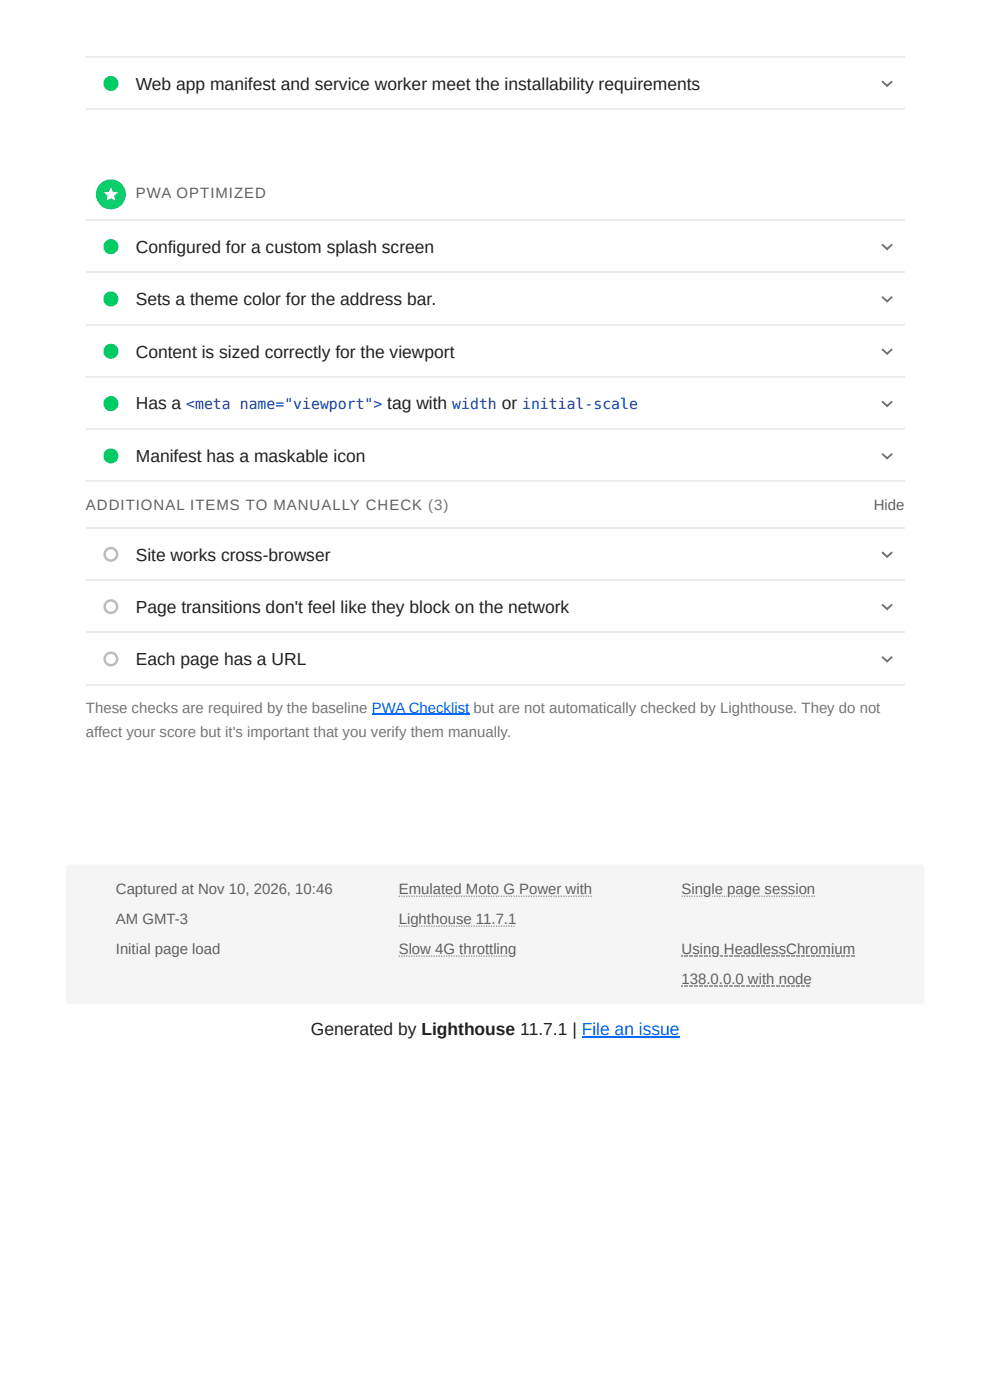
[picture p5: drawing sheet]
<svg xmlns="http://www.w3.org/2000/svg" width="210mm" height="297mm" viewBox="0 0 210 297" stroke-linecap="round" stroke-linejoin="round" font-family="sans-serif">
<path d="M14.3 183.9l.5-.3h180.7a.79 .79 0 0 1 .8 .8v28.1a.79 .79 0 0 1-.8 .8h-180.7a.79 .79 0 0 1-.8-.8v-28.1z" fill="#f5f5f5"/>
<path d="M123.5 220.3h20.8" fill="none" stroke="#06f" stroke-width=".26"/>
<path d="M18.3 12h173.8M18.3 23.2h173.8" fill="none" stroke="#ebebeb" stroke-width=".26"/>
<circle cx="23.5" cy="17.7" r="1.59" fill="#0c6"/>
<path d="M187.4 17.4l1 .8zM188.4 18.2l.9-.8z" fill="#000"/>
<path d="M189.3 17.4l-.9 .8-1-.8" fill="none" stroke="#757575" stroke-width=".38"/>
<path d="M18.3 46.7h173.8M18.3 57.8h173.8M18.3 68.9h173.8M18.3 80h173.8M18.3 91.1h173.8M18.3 102.3h173.8" fill="none" stroke="#ebebeb" stroke-width=".26"/>
<circle cx="23.5" cy="41.3" r="3.2" fill="#0cce6b"/>
<path d="M22 40.8h1.1l.4-1.1 .5 1.1h1.1l-.9 .8 .3 1.1-1-.6-.9 .6 .2-1.1z" fill-rule="evenodd" fill="#fff"/>
<circle cx="23.5" cy="52.4" r="1.59" fill="#0c6"/>
<path d="M187.4 52l1 .9zM188.4 52.9l.9-.9z" fill="#000"/>
<path d="M189.3 52l-.9 .9-1-.9" fill="none" stroke="#757575" stroke-width=".38"/>
<circle cx="23.5" cy="63.5" r="1.59" fill="#0c6"/>
<path d="M187.4 63.1l1 .9zM188.4 64l.9-.9z" fill="#000"/>
<path d="M189.3 63.1l-.9 .9-1-.9" fill="none" stroke="#757575" stroke-width=".38"/>
<circle cx="23.5" cy="74.6" r="1.59" fill="#0c6"/>
<path d="M187.4 74.3l1 .8zM188.4 75.1l.9-.8z" fill="#000"/>
<path d="M189.3 74.3l-.9 .8-1-.8" fill="none" stroke="#757575" stroke-width=".38"/>
<circle cx="23.5" cy="85.7" r="1.59" fill="#0c6"/>
<path d="M187.4 85.4l1 .8zM188.4 86.2l.9-.8z" fill="#000"/>
<path d="M189.3 85.4l-.9 .8-1-.8" fill="none" stroke="#757575" stroke-width=".38"/>
<circle cx="23.5" cy="96.8" r="1.59" fill="#0c6"/>
<path d="M187.4 96.5l1 .8zM188.4 97.3l.9-.8zM187.4 117.4l1 .8zM188.4 118.2l.9-.8zM187.4 128.5l1 .8zM187.4 139.6l1 .9zM188.4 129.3l.9-.8zM188.4 140.5l.9-.9z" fill="#000"/>
<path d="M189.3 96.5l-.9 .8-1-.8M189.3 117.4l-.9 .8-1-.8M189.3 128.5l-.9 .8-1-.8M189.3 139.6l-.9 .9-1-.9" fill="none" stroke="#757575" stroke-width=".38"/>
<path d="M18.3 112.1h173.8M18.3 123.2h173.8M18.3 134.3h173.8M18.3 145.4h173.8" fill="none" stroke="#ebebeb" stroke-width=".26"/>
<g fill="none" stroke="#bdbdbd" stroke-width=".53">
<circle cx="23.5" cy="117.7" r="1.32"/>
<circle cx="23.5" cy="140" r="1.32"/>
<circle cx="23.5" cy="128.9" r="1.32"/>
</g>
<path d="M79 151.7h20.7" fill="none" stroke="#06f" stroke-width=".26"/>
<g fill="#9e9e9e">
<path d="M144.7 202.9h.3v.3h-.3z"/>
<path d="M145.3 202.9h.2v.3h-.2z"/>
<path d="M145.8 202.9h.2v.3h-.2z"/>
<path d="M146.3 202.9h.3v.3h-.3z"/>
<path d="M146.8 202.9h.3v.3h-.3z"/>
<path d="M147.4 202.9h.2v.3h-.2z"/>
<path d="M147.9 202.9h.3v.3h-.3z"/>
<path d="M148.4 202.9h.3v.3h-.3z"/>
<path d="M149 202.9h.2v.3h-.2z"/>
<path d="M149.5 202.9h.3v.3h-.3z"/>
<path d="M150 202.9h.3v.3h-.3z"/>
<path d="M150.5 202.9h.3v.3h-.3z"/>
<path d="M151.1 202.9h.2v.3h-.2z"/>
<path d="M151.6 202.9h.3v.3h-.3z"/>
<path d="M152.1 202.9h.3v.3h-.3z"/>
<path d="M152.7 202.9h.2v.3h-.2z"/>
<path d="M153.2 202.9h.3v.3h-.3z"/>
<path d="M153.7 202.9h.3v.3h-.3z"/>
<path d="M154.3 202.9h.2v.3h-.2z"/>
<path d="M154.8 202.9h.2v.3h-.2z"/>
<path d="M155.3 202.9h.3v.3h-.3z"/>
<path d="M155.8 202.9h.3v.3h-.3z"/>
<path d="M156.4 202.9h.2v.3h-.2z"/>
<path d="M156.9 202.9h.3v.3h-.3z"/>
<path d="M157.4 202.9h.3v.3h-.3z"/>
<path d="M158 202.9h.2v.3h-.2z"/>
<path d="M158.5 202.9h.2v.3h-.2z"/>
<path d="M159 202.9h.3v.3h-.3z"/>
<path d="M159.5 202.9h.3v.3h-.3z"/>
<path d="M160.1 202.9h.2v.3h-.2z"/>
<path d="M160.6 202.9h.3v.3h-.3z"/>
<path d="M161.1 202.9h.3v.3h-.3z"/>
<path d="M161.7 202.9h.2v.3h-.2z"/>
<path d="M162.2 202.9h.3v.3h-.3z"/>
<path d="M162.7 202.9h.3v.3h-.3z"/>
<path d="M163.2 202.9h.3v.3h-.3z"/>
<path d="M163.8 202.9h.2v.3h-.2z"/>
<path d="M164.3 202.9h.3v.3h-.3z"/>
<path d="M164.8 202.9h.3v.3h-.3z"/>
<path d="M165.4 202.9h.2v.3h-.2z"/>
<path d="M165.9 202.9h.3v.3h-.3z"/>
<path d="M166.4 202.9h.3v.3h-.3z"/>
<path d="M167 202.9h.2v.3h-.2z"/>
<path d="M167.5 202.9h.2v.3h-.2z"/>
<path d="M168 202.9h.3v.3h-.3z"/>
<path d="M168.5 202.9h.3v.3h-.3z"/>
<path d="M169.1 202.9h.2v.3h-.2z"/>
<path d="M169.6 202.9h.3v.3h-.3z"/>
<path d="M170.1 202.9h.3v.3h-.3z"/>
<path d="M170.7 202.9h.2v.3h-.2z"/>
<path d="M171.2 202.9h.2v.3h-.2z"/>
<path d="M171.7 202.9h.3v.3h-.3z"/>
<path d="M172.2 202.9h.3v.3h-.3z"/>
<path d="M172.8 202.9h.2v.3h-.2z"/>
<path d="M173.3 202.9h.3v.3h-.3z"/>
<path d="M173.8 202.9h.3v.3h-.3z"/>
<path d="M174.4 202.9h.2v.3h-.2z"/>
<path d="M174.9 202.9h.3v.3h-.3z"/>
<path d="M175.4 202.9h.3v.3h-.3z"/>
<path d="M175.9 202.9h.3v.3h-.3z"/>
<path d="M176.5 202.9h.2v.3h-.2z"/>
<path d="M177 202.9h.3v.3h-.3z"/>
<path d="M177.5 202.9h.3v.3h-.3z"/>
<path d="M178.1 202.9h.2v.3h-.2z"/>
<path d="M178.6 202.9h.3v.3h-.3z"/>
<path d="M179.1 202.9h.3v.3h-.3z"/>
<path d="M179.7 202.9h.2v.3h-.2z"/>
<path d="M180.2 202.9h.2v.3h-.2z"/>
<path d="M180.7 202.9h.3v.3h-.3z"/>
<path d="M181.2 202.9h.3v.3h-.3z"/>
<path d="M144.7 209.3h.3v.3h-.3z"/>
<path d="M145.3 209.3h.2v.3h-.2z"/>
<path d="M145.8 209.3h.2v.3h-.2z"/>
<path d="M146.3 209.3h.3v.3h-.3z"/>
<path d="M146.8 209.3h.3v.3h-.3z"/>
<path d="M147.4 209.3h.2v.3h-.2z"/>
<path d="M147.9 209.3h.3v.3h-.3z"/>
<path d="M148.4 209.3h.3v.3h-.3z"/>
<path d="M149 209.3h.2v.3h-.2z"/>
<path d="M149.5 209.3h.3v.3h-.3z"/>
<path d="M150 209.3h.3v.3h-.3z"/>
<path d="M150.5 209.3h.3v.3h-.3z"/>
<path d="M151.1 209.3h.2v.3h-.2z"/>
<path d="M151.6 209.3h.3v.3h-.3z"/>
<path d="M152.1 209.3h.3v.3h-.3z"/>
<path d="M152.7 209.3h.2v.3h-.2z"/>
<path d="M153.2 209.3h.3v.3h-.3z"/>
<path d="M153.7 209.3h.3v.3h-.3z"/>
<path d="M154.3 209.3h.2v.3h-.2z"/>
<path d="M154.8 209.3h.2v.3h-.2z"/>
<path d="M155.3 209.3h.3v.3h-.3z"/>
<path d="M155.8 209.3h.3v.3h-.3z"/>
<path d="M156.4 209.3h.2v.3h-.2z"/>
<path d="M156.9 209.3h.3v.3h-.3z"/>
<path d="M157.4 209.3h.3v.3h-.3z"/>
<path d="M158 209.3h.2v.3h-.2z"/>
<path d="M158.5 209.3h.2v.3h-.2z"/>
<path d="M159 209.3h.3v.3h-.3z"/>
<path d="M159.5 209.3h.3v.3h-.3z"/>
<path d="M160.1 209.3h.2v.3h-.2z"/>
<path d="M160.6 209.3h.3v.3h-.3z"/>
<path d="M161.1 209.3h.3v.3h-.3z"/>
<path d="M161.7 209.3h.2v.3h-.2z"/>
<path d="M162.2 209.3h.3v.3h-.3z"/>
<path d="M162.7 209.3h.3v.3h-.3z"/>
<path d="M163.2 209.3h.3v.3h-.3z"/>
<path d="M163.8 209.3h.2v.3h-.2z"/>
<path d="M164.3 209.3h.3v.3h-.3z"/>
<path d="M164.8 209.3h.3v.3h-.3z"/>
<path d="M165.4 209.3h.2v.3h-.2z"/>
<path d="M165.9 209.3h.3v.3h-.3z"/>
<path d="M166.4 209.3h.3v.3h-.3z"/>
<path d="M167 209.3h.2v.3h-.2z"/>
<path d="M167.5 209.3h.2v.3h-.2z"/>
<path d="M168 209.3h.3v.3h-.3z"/>
<path d="M168.5 209.3h.3v.3h-.3z"/>
<path d="M169.1 209.3h.2v.3h-.2z"/>
<path d="M169.6 209.3h.3v.3h-.3z"/>
<path d="M170.1 209.3h.3v.3h-.3z"/>
<path d="M170.7 209.3h.2v.3h-.2z"/>
<path d="M171.2 209.3h.2v.3h-.2z"/>
<path d="M171.7 209.3h.3v.3h-.3z"/>
<path d="M84.7 190.2h.2v.3h-.2zM85.2 190.2h.3v.3h-.3zM85.7 190.2h.3v.3h-.3zM86.3 190.2h.2v.3h-.2zM86.8 190.2h.2v.3h-.2zM87.3 190.2h.3v.3h-.3zM87.8 190.2h.3v.3h-.3zM88.4 190.2h.2v.3h-.2zM88.9 190.2h.3v.3h-.3zM89.4 190.2h.3v.3h-.3zM90 190.2h.2v.3h-.2zM90.5 190.2h.3v.3h-.3zM91 190.2h.3v.3h-.3zM91.5 190.2h.3v.3h-.3zM92.1 190.2h.2v.3h-.2zM92.6 190.2h.3v.3h-.3zM93.1 190.2h.3v.3h-.3zM93.7 190.2h.2v.3h-.2zM94.2 190.2h.3v.3h-.3zM94.7 190.2h.3v.3h-.3zM95.2 190.2h.3v.3h-.3zM95.8 190.2h.2v.3h-.2zM96.3 190.2h.3v.3h-.3zM96.8 190.2h.3v.3h-.3zM97.4 190.2h.2v.3h-.2zM97.9 190.2h.3v.3h-.3zM98.4 190.2h.3v.3h-.3zM99 190.2h.2v.3h-.2zM99.5 190.2h.2v.3h-.2zM100 190.2h.3v.3h-.3zM100.5 190.2h.3v.3h-.3zM101.1 190.2h.2v.3h-.2zM101.6 190.2h.3v.3h-.3zM102.1 190.2h.3v.3h-.3zM102.7 190.2h.2v.3h-.2zM103.2 190.2h.3v.3h-.3zM103.7 190.2h.3v.3h-.3zM104.2 190.2h.3v.3h-.3zM104.8 190.2h.2v.3h-.2zM105.3 190.2h.3v.3h-.3zM105.8 190.2h.3v.3h-.3zM106.4 190.2h.2v.3h-.2zM106.9 190.2h.3v.3h-.3zM107.4 190.2h.3v.3h-.3zM107.9 190.2h.3v.3h-.3zM108.5 190.2h.2v.3h-.2zM109 190.2h.3v.3h-.3zM109.5 190.2h.3v.3h-.3zM110.1 190.2h.2v.3h-.2zM110.6 190.2h.3v.3h-.3zM111.1 190.2h.3v.3h-.3zM111.7 190.2h.2v.3h-.2zM112.2 190.2h.2v.3h-.2zM112.7 190.2h.3v.3h-.3zM113.2 190.2h.3v.3h-.3zM113.8 190.2h.2v.3h-.2zM114.3 190.2h.3v.3h-.3zM114.8 190.2h.3v.3h-.3zM115.4 190.2h.2v.3h-.2zM115.9 190.2h.3v.3h-.3zM116.4 190.2h.3v.3h-.3zM116.9 190.2h.3v.3h-.3zM117.5 190.2h.2v.3h-.2zM118 190.2h.3v.3h-.3zM118.5 190.2h.3v.3h-.3zM119.1 190.2h.2v.3h-.2zM119.6 190.2h.3v.3h-.3zM120.1 190.2h.3v.3h-.3zM120.6 190.2h.3v.3h-.3zM121.2 190.2h.2v.3h-.2zM121.7 190.2h.3v.3h-.3zM122.2 190.2h.3v.3h-.3zM122.8 190.2h.2v.3h-.2zM123.3 190.2h.3v.3h-.3zM123.8 190.2h.3v.3h-.3zM124.4 190.2h.2v.3h-.2zM124.9 190.2h.2v.3h-.2zM125.4 190.2h.3v.3h-.3z"/>
<path d="M84.7 196.6h.2v.3h-.2zM85.2 196.6h.3v.3h-.3zM85.7 196.6h.3v.3h-.3zM86.3 196.6h.2v.3h-.2zM86.8 196.6h.2v.3h-.2zM87.3 196.6h.3v.3h-.3zM87.8 196.6h.3v.3h-.3zM88.4 196.6h.2v.3h-.2zM88.9 196.6h.3v.3h-.3zM89.4 196.6h.3v.3h-.3zM90 196.6h.2v.3h-.2zM90.5 196.6h.3v.3h-.3zM91 196.6h.3v.3h-.3zM91.5 196.6h.3v.3h-.3zM92.1 196.6h.2v.3h-.2zM92.6 196.6h.3v.3h-.3zM93.1 196.6h.3v.3h-.3zM93.7 196.6h.2v.3h-.2zM94.2 196.6h.3v.3h-.3zM94.7 196.6h.3v.3h-.3zM95.2 196.6h.3v.3h-.3zM95.8 196.6h.2v.3h-.2zM96.3 196.6h.3v.3h-.3zM96.8 196.6h.3v.3h-.3zM97.4 196.6h.2v.3h-.2zM97.9 196.6h.3v.3h-.3zM98.4 196.6h.3v.3h-.3zM99 196.6h.2v.3h-.2zM99.5 196.6h.2v.3h-.2zM100 196.6h.3v.3h-.3zM100.5 196.6h.3v.3h-.3zM101.1 196.6h.2v.3h-.2zM101.6 196.6h.3v.3h-.3zM102.1 196.6h.3v.3h-.3zM102.7 196.6h.2v.3h-.2zM103.2 196.6h.3v.3h-.3zM103.7 196.6h.3v.3h-.3zM104.2 196.6h.3v.3h-.3zM104.8 196.6h.2v.3h-.2zM105.3 196.6h.3v.3h-.3zM105.8 196.6h.3v.3h-.3zM106.4 196.6h.2v.3h-.2zM106.9 196.6h.3v.3h-.3zM107.4 196.6h.3v.3h-.3zM107.9 196.6h.3v.3h-.3zM108.5 196.6h.2v.3h-.2zM109 196.6h.3v.3h-.3z"/>
<path d="M144.7 190.2h.3v.3h-.3zM145.3 190.2h.2v.3h-.2zM145.8 190.2h.2v.3h-.2zM146.3 190.2h.3v.3h-.3zM146.8 190.2h.3v.3h-.3zM147.4 190.2h.2v.3h-.2zM147.9 190.2h.3v.3h-.3zM148.4 190.2h.3v.3h-.3zM149 190.2h.2v.3h-.2zM149.5 190.2h.3v.3h-.3zM150 190.2h.3v.3h-.3zM150.5 190.2h.3v.3h-.3zM151.1 190.2h.2v.3h-.2zM151.6 190.2h.3v.3h-.3zM152.1 190.2h.3v.3h-.3zM152.7 190.2h.2v.3h-.2zM153.2 190.2h.3v.3h-.3zM153.7 190.2h.3v.3h-.3zM154.3 190.2h.2v.3h-.2zM154.8 190.2h.2v.3h-.2zM155.3 190.2h.3v.3h-.3zM155.8 190.2h.3v.3h-.3zM156.4 190.2h.2v.3h-.2zM156.9 190.2h.3v.3h-.3zM157.4 190.2h.3v.3h-.3zM158 190.2h.2v.3h-.2zM158.5 190.2h.2v.3h-.2zM159 190.2h.3v.3h-.3zM159.5 190.2h.3v.3h-.3zM160.1 190.2h.2v.3h-.2zM160.6 190.2h.3v.3h-.3zM161.1 190.2h.3v.3h-.3zM161.7 190.2h.2v.3h-.2zM162.2 190.2h.3v.3h-.3zM162.7 190.2h.3v.3h-.3zM163.2 190.2h.3v.3h-.3zM163.8 190.2h.2v.3h-.2zM164.3 190.2h.3v.3h-.3zM164.8 190.2h.3v.3h-.3zM165.4 190.2h.2v.3h-.2zM165.9 190.2h.3v.3h-.3zM166.4 190.2h.3v.3h-.3zM167 190.2h.2v.3h-.2zM167.5 190.2h.2v.3h-.2zM168 190.2h.3v.3h-.3zM168.5 190.2h.3v.3h-.3zM169.1 190.2h.2v.3h-.2zM169.6 190.2h.3v.3h-.3zM170.1 190.2h.3v.3h-.3zM170.7 190.2h.2v.3h-.2zM171.2 190.2h.2v.3h-.2zM171.7 190.2h.3v.3h-.3zM172.2 190.2h.3v.3h-.3zM172.8 190.2h.2v.3h-.2z"/>
<path d="M84.7 202.9h.2v.3h-.2zM85.2 202.9h.3v.3h-.3zM85.7 202.9h.3v.3h-.3zM86.3 202.9h.2v.3h-.2zM86.8 202.9h.2v.3h-.2zM87.3 202.9h.3v.3h-.3zM87.8 202.9h.3v.3h-.3zM88.4 202.9h.2v.3h-.2zM88.9 202.9h.3v.3h-.3zM89.4 202.9h.3v.3h-.3zM90 202.9h.2v.3h-.2zM90.5 202.9h.3v.3h-.3zM91 202.9h.3v.3h-.3zM91.5 202.9h.3v.3h-.3zM92.1 202.9h.2v.3h-.2zM92.6 202.9h.3v.3h-.3zM93.1 202.9h.3v.3h-.3zM93.7 202.9h.2v.3h-.2zM94.2 202.9h.3v.3h-.3zM94.7 202.9h.3v.3h-.3zM95.2 202.9h.3v.3h-.3zM95.8 202.9h.2v.3h-.2zM96.3 202.9h.3v.3h-.3zM96.8 202.9h.3v.3h-.3zM97.4 202.9h.2v.3h-.2zM97.9 202.9h.3v.3h-.3zM98.4 202.9h.3v.3h-.3zM99 202.9h.2v.3h-.2zM99.5 202.9h.2v.3h-.2zM100 202.9h.3v.3h-.3zM100.5 202.9h.3v.3h-.3zM101.1 202.9h.2v.3h-.2zM101.6 202.9h.3v.3h-.3zM102.1 202.9h.3v.3h-.3zM102.7 202.9h.2v.3h-.2zM103.2 202.9h.3v.3h-.3zM103.7 202.9h.3v.3h-.3zM104.2 202.9h.3v.3h-.3zM104.8 202.9h.2v.3h-.2zM105.3 202.9h.3v.3h-.3zM105.8 202.9h.3v.3h-.3zM106.4 202.9h.2v.3h-.2zM106.9 202.9h.3v.3h-.3zM107.4 202.9h.3v.3h-.3zM107.9 202.9h.3v.3h-.3zM108.5 202.9h.2v.3h-.2zM109 202.9h.3v.3h-.3z"/>
</g>
<g font-size="3.7" fill="#212121">
<text x="28.8" y="19.1">Web app manifest and service worker meet the installability requirements</text>
<text x="28.8" y="53.7">Configured for a custom splash screen</text>
<text x="28.8" y="64.8">Sets a theme color for the address bar.</text>
<text x="28.8" y="75.9">Content is sized correctly for the viewport</text>
<text x="28.8" y="86.8">Has a</text>
<text x="82.2" y="86.8">tag with</text>
<text x="106.5" y="86.8">or</text>
<text x="28.8" y="98.2">Manifest has a maskable icon</text>
<text x="28.8" y="119.1">Site works cross-browser</text>
<text x="28.8" y="130.2">Page transitions don't feel like they block on the network</text>
<text x="28.8" y="141.3">Each page has a URL</text>
<text x="66" y="219.9">Generated by Lighthouse 11.7.1 | File an issue</text>
</g>
<g font-size="3.2" fill="#616161">
<text x="28.8" y="42.1">PWA OPTIMIZED</text>
<text x="18.3" y="108.2">ADDITIONAL ITEMS TO MANUALLY CHECK (3)</text>
<text x="185.6" y="108.2">Hide</text>
<text x="24.6" y="190">Captured at Nov 10, 2026, 10:46</text>
<text x="84.7" y="190">Emulated Moto G Power with</text>
<text x="144.7" y="190">Single page session</text>
<text x="24.6" y="196.3">AM GMT-3</text>
<text x="84.7" y="196.3">Lighthouse 11.7.1</text>
<text x="24.6" y="202.7">Initial page load</text>
<text x="84.7" y="202.7">Slow 4G throttling</text>
<text x="144.7" y="202.7">Using HeadlessChromium</text>
<text x="144.7" y="209">138.0.0.0 with node</text>
</g>
<g font-size="3.2" fill="#757575">
<text x="18.3" y="151.3">These checks are required by the baseline PWA Checklist but are not automatically checked by Lighthouse. They do not</text>
<text x="18.3" y="156.6">affect your score but it's important that you verify them manually.</text>
</g>
<g font-size="3.1" fill="#0938c2">
<text x="39.5" y="86.8">&lt;meta name=&quot;viewport&quot;&gt;</text>
<text x="96" y="86.8">width</text>
<text x="110.9" y="86.8">initial-scale</text>
</g>
</svg>
